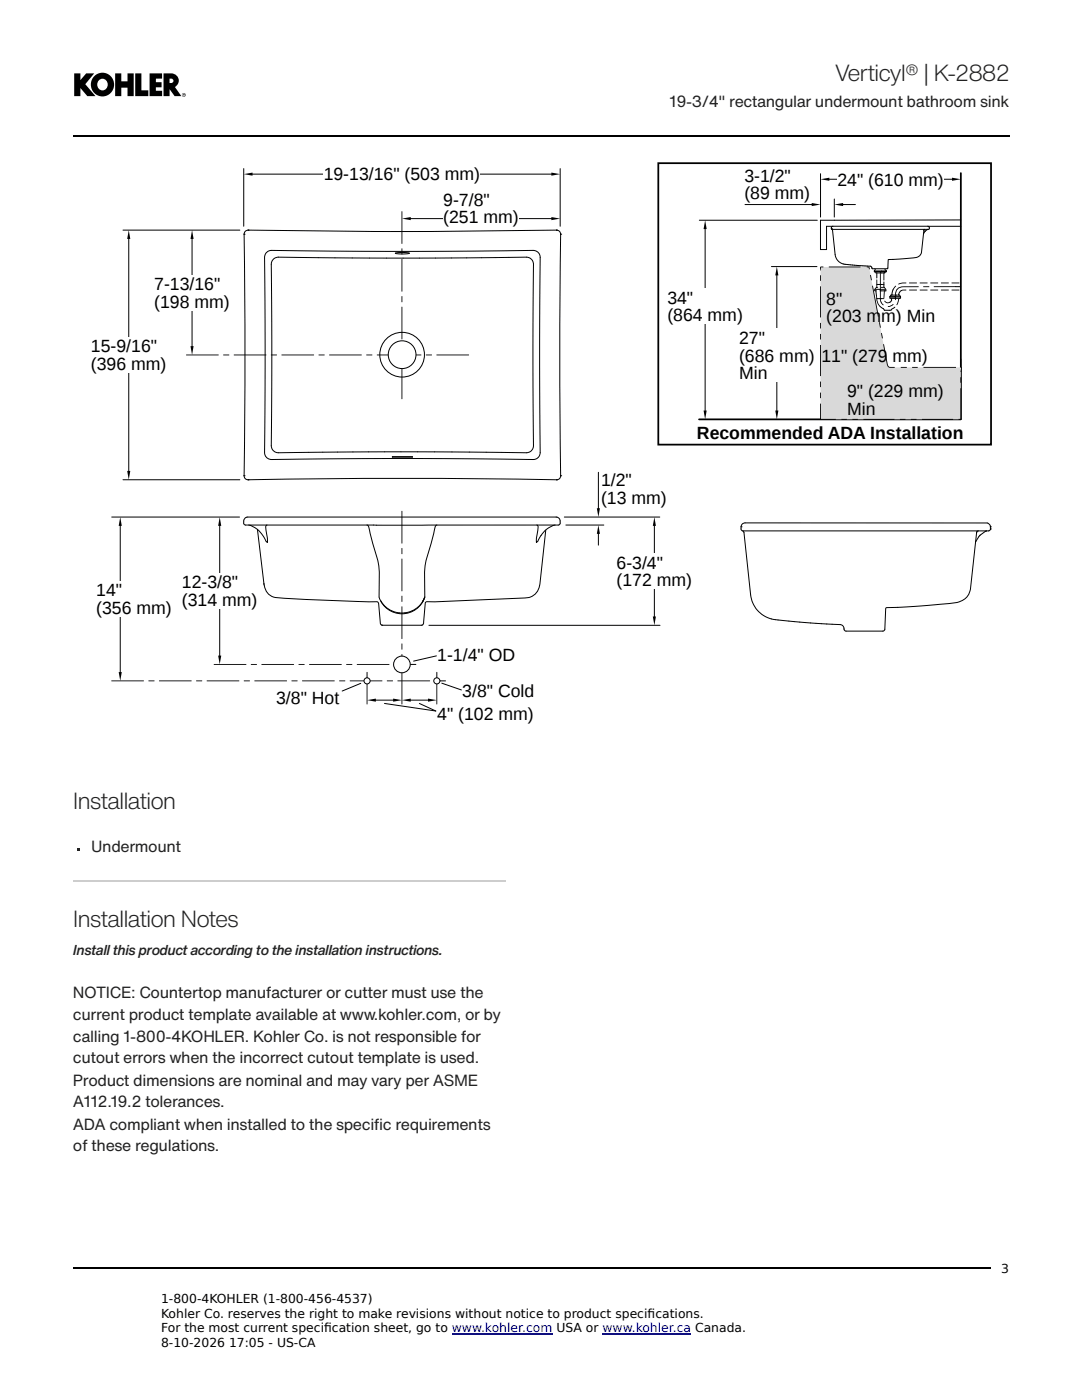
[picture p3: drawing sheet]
<svg xmlns="http://www.w3.org/2000/svg" width="216mm" height="279mm" viewBox="0 0 216 279" stroke-linecap="round" stroke-linejoin="round" font-family="sans-serif">
<g fill="#000">
<path d="M14.8 14.6h1.2v1.4l1.2-1.4h1.6l-1.8 2.2 2 2.4h-1.6l-1.4-1.6v1.6h-1.2z" fill-rule="evenodd"/>
<path d="M23 14.6h1.2v1.6h1.2v-1.6h1.3v4.6h-1.3v-1.7h-1.2v1.7h-1.2z" fill-rule="evenodd"/>
<path d="M27 14.6h1.2v3.4h1.4v1.2h-2.6z" fill-rule="evenodd"/>
<circle cx="36.7" cy="18.9" r=".39"/>
</g>
<circle cx="36.7" cy="18.9" r=".33" fill="#fff"/>
<path d="M36.5 18.7h.3l-.1 .3 .2 .1-.3-.1-.1 .2z" fill-rule="evenodd" fill="#000"/>
<path d="M36.6 18.8h.2l-.2 .1z" fill-rule="evenodd" fill="#fff"/>
<g fill="#000">
<path d="M32.6 14.6h.2a2.98 2.98 0 0 1 2.6 .7 1.44 1.44 0 0 1-.5 2.1l1.3 1.8h-1.4l-1-1.4v1.4h-1.2z" fill-rule="evenodd"/>
<circle cx="20.4" cy="16.9" r="2.35"/>
</g>
<g fill="#fff">
<path d="M19.8 15.9a1.1 1.1 0 0 1 1.7 1 1.1 1.1 0 0 1-1.7 .9 1.25 1.25 0 0 1 0-1.9z" fill-rule="evenodd"/>
<path d="M33.8 15.7h.4a.44 .44 0 0 1 .4 .4 .44 .44 0 0 1-.4 .5h-.4z" fill-rule="evenodd"/>
</g>
<g fill="#000">
<path d="M48.6 34.8l1.8-.4v.7zM110 34.4l1.8 .4-1.8 .3zM163.7 35.8l1.8-.3v.6zM190 35.5l1.7 .3-1.7 .3zM25.7 45.9l.3 1.8h-.6zM38.3 45.9l.3 1.8h-.6zM80.2 43.6l1.8-.3v.6zM110 43.3l1.8 .3-1.8 .3zM140.7 44l.3 1.7h-.6zM155 53.2l.3 1.8h-.6zM162 40.5l1.7 .3-1.7 .3zM163.8 56.7l1.8-.4v.7z"/>
<path d="M166.5 40.8l1.7-.3v.6zM171.5 56.3l1.7 .4-1.7 .3zM38 69.1h.6l-.3 1.7zM163.8 73.3l1.7-.3v.6zM175.4 73l1.8 .3-1.8 .3zM189.2 73.5l.3 1.7h-.6zM25.4 94h.6l-.3 1.7zM140.4 81.9h.6l-.3 1.8zM154.7 81.9h.6l-.3 1.8zM188.9 81.6h.6l-.3 1.8zM24 103.2l.3 1.8h-.6zM43.8 103.2l.3 1.8h-.6z"/>
<path d="M119.1 101.4h.6l-.3 1.8zM119.4 104.8l.3 1.7h-.6zM130.6 103.2l.3 1.8h-.6zM23.7 134.1h.6l-.3 1.8zM43.5 130.8h.6l-.3 1.8zM73.2 139.7l1.8-.3v.6zM80.2 139.7l1.8-.3v.6zM78.4 139.4l1.8 .3-1.8 .3zM85.4 139.4l1.8 .3-1.8 .3zM130.3 123h.6l-.3 1.8z"/>
<path d="M29.8 14.6h2.5v1.1h-1.2v.7h1.1v1h-1.1v.7h1.2v1.1h-2.5z" fill-rule="evenodd"/>
</g>
<path d="M14.6 27.1h186.8" fill="none" stroke="#000" stroke-width=".31"/>
<g fill="none" stroke="#000" stroke-width=".2">
<path d="M50.2 34.8h60M163.7 34.7v8.6M165.3 35.8h24.8M166.5 39.7v3.6M25.7 47.5v46.7M38.3 47.5v21.8M48.7 46.7h.1M49.5 45.9h.1M53.2 50.4a2.59 2.59 0 0 1 2.2-.4l27.5 .2 22.4-.2a2.24 2.24 0 0 1 2.4 .8l.1 .6-.1 17.1 .1 20.6a2.67 2.67 0 0 1-.6 2.4 8.1 8.1 0 0 1-3.5 .2l-26.1-.2-22 .2a3.3 3.3 0 0 1-2.5-.5 3.6 3.6 0 0 1-.3-2.4l.1-19.8-.1-17.6 .1-.6zM54.6 51.7a4.8 4.8 0 0 1 2.9-.4 1607.1 1607.1 0 0 0 47.7 0 1.72 1.72 0 0 1 1.2 2.3v33.9a3.1 3.1 0 0 1-.4 2.5 3.3 3.3 0 0 1-2.6 .3h-2.9a1686.9 1686.9 0 0 0-45.2 0 1.72 1.72 0 0 1-1.2-2.2v-33.9a3.1 3.1 0 0 1 .5-2.5zM74.6 46.2h.1M78.9 50.5a6.7 6.7 0 0 1 2.8 0 6.6 6.6 0 0 1-2.8 0z"/>
<path d="M81.8 43.6h28.4M86 46.2h.1M111.1 45.9h.1M111.9 46.7h.1M139.5 44h23.6M140.7 45.5v36.6M148.7 40.8h13.4M153.9 53.2h9.1M155 54.8v27.3M165.4 56.7h6.3M165.9 45.6h.1M165.9 45.6v-.3l.3-.1h18.9l.3 .1v.3l-.1 .2h-19.3"/>
<path d="M165.9 45.6l.1 .2M165.9 45.5h.1M166 45.8l.6 5a2.23 2.23 0 0 0 2.2 2l4.4 .3a.71 .71 0 0 1 .9 .5h3l.2-1.8 3.8-.2a4.7 4.7 0 0 0 2.5-.7l.3-.5 .5-4.5M168.1 40.8h2.6M173.3 53.8v3.6M174.6 53.6h.1M174.6 57.7h1M174.7 53.8l-.2 .3M174.8 58l.1 1M175 56.8h1M175 54.5v1M175 59.6h1"/>
<path d="M175.5 54.2h-1l.1 .1M175.7 54.3v.2M175.8 58h1M175.9 54.1h1M176.4 56.3v1M176.6 54.3v.2h-.8M176.6 53.8l.3 .3M176.9 54.1l-.1 .2h-1M177.6 59.2v.3h1.2M177.6 59.2h1M177.8 59.5l.1 .5-.3 .3M178.2 57.8l-.2 1.1"/>
<path d="M178.9 58.9h-1.1l-.2 .3M179.3 58.8v.1M179.5 58.9l.2 .6M179.9 58l-.4 .3-.2 .5M184.4 45.9h.1M184.4 45.8v.1M184.5 45.8h-.1M185 45.8h.1M185 45.8l-.7 .8M185.1 45.8h.1M185.2 45.2h6.5M191.7 57.2h-1"/>
<path d="M191.7 43.9l-28 .1v5.8h1.2v-4.6h1.2M80.2 70.8v1M165.3 73.3h10.3M175.5 61l1 .9h1M178.6 61.3l-.8 .6M189.2 75.1v6.7M191.7 71.6v12.1h-28M48.7 94.9h.1M49.5 95.8h.1M49.5 95.7h.1M49.5 95.8l-.6-.3-.2-.6 .2-22.9-.2-25.3 .2-.5 .4-.2a1938.7 1938.7 0 0 0 62 0l.3 .2 .3 .5-.2 23 .2 25.2-.3 .6-.5 .3M49.5 95.7l30.8-.2 30.8 .2"/>
<path d="M78.3 91.1h4v.1h-4zM111.1 95.7h.1M111.1 95.8h.1M111.9 94.9h.1M119.4 94.3v7.3M24 104.8v29.5M43.8 104.8v26.2M48.9 103.4l.5-.2h61.6a.87 .87 0 0 1 .8 .6 .87 .87 0 0 1-.4 1h-62.4a.81 .81 0 0 1-.1-1.4zM51.4 105.6l1.3 11.1M52.7 116.4a3 3 0 0 0 3.3 2.9l10.5 .6 8.7 .2 .4 .4 .3 4 .3 .2M53.3 104.8l-.3 .4 .4 3-.3-.2a5.2 5.2 0 0 0-3.5-3.2M53.3 108.2h.1"/>
<path d="M73.2 104.8a1.24 1.24 0 0 1 .6 1.2l.5 2.2a23.2 23.2 0 0 1 1.4 6.1l-.1 4.8M75.6 119.2a4.8 4.8 0 0 0 4.6 3.3 4.8 4.8 0 0 0 4.6-3.3M76 119.9a4.9 4.9 0 0 0 8.3 .2M84.8 119.1l-.5 1M87.2 104.8a1.24 1.24 0 0 0-.6 1.2l-.5 2.2a23 23 0 0 0-1.4 6.1l.1 4.8-.5 1M107.1 108.2h-.1M107.1 104.8l.3 .4-.4 3 .3-.2a5.2 5.2 0 0 1 3.5-3.2M108 106.9h-.1M108.9 105.8l-1.1 10.4a3.1 3.1 0 0 1-3.4 3.2l-19.2 .7-.3 .3-.4 4-.2 .3-.2 .1M119.4 106.4v2.4M130.6 104.8v18.4M147.9 105.1h.1"/>
<path d="M148.1 104.6l.6-.2h48.3a.97 .97 0 0 1 .4 1.5l-49.2 .1-.3-.4v-.7zM148.2 106l.3 .3 1.3 12.4a5.7 5.7 0 0 0 5.5 5l6.5 .6 5.4 .3a1.02 1.02 0 0 1 1.3 1.2l.3 .2 7.6-.1 .2-.3 .2-4.3 10.9-.7a10.7 10.7 0 0 0 4.7-1 2.96 2.96 0 0 0 1.2-2l1.3-11.3 .3-.3M194.9 106.3h.1M196.8 106h.1M196.8 106l-1.3 .9-.8 1.2M197.6 105.1h.1M197.6 105.6h.1M72 136.4l-3.7 1.5M73.2 134.2v1M74.8 139.7h3.8M76.2 124.7l7.9 .1M76.2 124.8h.1"/>
<path d="M80.2 132.6v1M81.8 139.7h3.8M82 132.6h1M84.3 124.7h.1M87.1 130.9l-4.6 1M87.2 134.2v1M87.9 135.9h1M88.2 136.3l3.9 1.4M76.7 140.4l10.3 1.5-3.3-1.5"/>
<circle cx="80.2" cy="70.8" r="4.5"/>
</g>
<g fill="#000">
<path d="M174.4 54l1.5 .1-1.4 .1zM174.5 54.2l1.4 .1-1.3 .1zM174.7 54.2h.1v.3l1-.1 .1 .1-1.2 .1zM174.9 55.8l.1 .1v1.5zM174.8 58.9l.2 .1v.7zM174.9 59.5l.1 .1 .4 1.4a1.64 1.64 0 0 1-.5-1.5zM175.9 56.7l.6 .1-.5 .1zM175.9 59.5l.6 .1-.5 .1zM176.3 54.4l.2 .1-.1 1.5zM175.5 57.7h1.2l-1.1 .1zM175.4 54.1l1.6 .1-1.5 .1zM178.8 58.8l.8 .1-.7 .1z"/>
<path d="M178.7 59.4l.9 .1-.8 .1zM179.4 59.4l.2 .1-.3 .3a1.02 1.02 0 0 1-.4 1.1l.3-1.1zM178.5 59.1l1.3 .1-1.2 .1zM178.5 59.4l1.3 .1-1.2 .1zM177.4 61.9h.5l-.4 .1zM73.2 135.1l.1 .1-.1 5.4zM80.1 134.1h.2l-.1 6.5zM87.1 135.1l.2 .1-.1 5.4z"/>
<path d="M175.6 54.6h.2v5.1l.1 .6 .4 .5-.1 .1a1.53 1.53 0 0 1-.6-1.2zM177.2 61.1l1.1-.4a1.04 1.04 0 0 1-1.2 .5zM179 57.6l.8-.4 .5-.1 3 .1-3 .1a1.38 1.38 0 0 0-1.5 1.6l-.1 1-.1-.2a2.64 2.64 0 0 1 .4-2.1zM184.2 57.2h1.2l-1.1 .1zM186.3 57.2h4.5l-4.4 .1z"/>
<path d="M176.4 57.9l.2 .1-.2 1.5zM176.5 60a.87 .87 0 0 0 1.1 .3 .71 .71 0 0 1-1.1-.2z"/>
<path d="M175.8 57.3h.7l.4 .4-.1 .4h-.1l.1-.3-.4-.5-.6 .1zM174.8 57.3h.4h-.3l-.4 .5v.2h.4v.1h-.4v-.4zM175.5 58l.4 .1h-.4z"/>
<path d="M189.9 57.8l1.5 .1-1.5 .1zM187.8 57.8l1.5 .1-1.5 .1zM185.7 57.8l1.5 .1-1.5 .1zM183.5 57.8l1.6 .1-1.5 .1zM181.4 57.8l1.6 .1-1.5 .1zM179.8 57.9l.5-.1 .6 .1-1 .2z"/>
<path d="M189.9 56.4l1.5 .1-1.5 .1zM187.8 56.4l1.5 .1-1.5 .1zM185.7 56.4l1.5 .1-1.5 .1zM183.5 56.4l1.6 .1-1.5 .1zM181.4 56.4l1.6 .1-1.5 .1zM179.3 56.6l.7-.2 .9 .1-1.6 .3zM178.7 57l.1 .1-.6 .8 .1-.4z"/>
<path d="M80.1 73.2h.2l-.1 6.5zM80.1 71.8h.2l-.1 .5z"/>
<path d="M22.2 135.8l6.5 .1-6.4 .1zM29.6 135.8l1.2 .1-1.1 .1zM31.7 135.8l6.5 .1-6.4 .1zM39.1 135.8l1.3 .1-1.2 .1zM41.3 135.8l6.5 .1-6.5 .1zM48.7 135.8l1.2 .1-1.2 .1zM50.8 135.8l6.5 .1-6.5 .1zM58.2 135.8l1.2 .1-1.2 .1zM60.3 135.8l6.5 .1-6.4 .1zM67.7 135.8l1.2 .1-1.1 .1zM69.8 135.8l6.5 .1-6.4 .1zM77.2 135.8l1.2 .1-1.1 .1zM79.3 135.8l6.5 .1-6.4 .1zM86.7 135.8l1.2 .1-1.1 .1z"/>
<path d="M42.7 132.5l6.5 .1-6.5 .1zM50.1 132.5l1.2 .1-1.2 .1zM52.2 132.5l6.5 .1-6.5 .1zM59.6 132.5l1.2 .1-1.2 .1zM61.7 132.5l6.5 .1-6.4 .1zM69.1 132.5l1.2 .1-1.1 .1zM71.2 132.5l6.5 .1-6.4 .1zM78.6 132.5l1.2 .1-1.1 .1zM80.7 132.5l1.4 .1-1.3 .1z"/>
</g>
<path d="M131.4 32.6h66.3v56.1h-66.3zM191.7 34.5v49.1M139.5 83.7h52.2" fill="none" stroke="#000" stroke-width=".35"/>
<circle cx="73.2" cy="135.9" r=".61" fill="#fff"/>
<circle cx="73.2" cy="135.9" r=".61" fill="none" stroke="#000" stroke-width=".2"/>
<circle cx="87.2" cy="135.9" r=".61" fill="#fff"/>
<g fill="none" stroke="#000" stroke-width=".2">
<path d="M48.6 33.6v11.6M111.8 33.7v11.5M22.3 103.2h25.5M112.6 103.2h19.1M112.9 104.8h7.6M80.2 131.6v1M85.6 124.8h46.1"/>
<circle cx="87.2" cy="135.9" r=".61"/>
</g>
<path d="M80.1 102h.2l-.1 6.5zM80.1 109.4l.2 .1-.1 1.1zM80.1 111.5l.2 .1-.1 6.4zM80.1 118.9l.2 .1-.1 1.1zM80.1 121l.2 .1-.1 6.4zM80.1 128.4l.2 .1-.1 1.2zM80.1 130.6h.2l-.1 1.1z" fill="#000"/>
<circle cx="80.2" cy="132.6" r="1.66" fill="#fff"/>
<g fill="none" stroke="#000" stroke-width=".2">
<path d="M24.5 45.9h23.4M79.2 70.8h2M80.2 69.8v1M24.5 95.7h23.4"/>
<circle cx="80.2" cy="132.6" r="1.66"/>
</g>
<g fill="#000">
<path d="M80.1 42.2h.2l-.1 6.5zM80.1 49.6h.2l-.1 1.2zM80.1 51.7l.2 .1-.1 6.4zM80.1 59.1l.2 .1-.1 1.1zM80.1 61.2l.2 .1-.1 6.4zM80.1 68.6l.2 .1-.1 1.2z"/>
<path d="M37.1 70.8h6.5l-6.4 .1zM44.5 70.8h1.3l-1.2 .1zM46.7 70.8h6.5l-6.5 .1zM54.1 70.8h1.2l-1.2 .1zM56.2 70.8h6.5l-6.5 .1zM63.6 70.8h1.2l-1.2 .1zM65.7 70.8h6.5l-6.4 .1zM73.1 70.8h1.2l-1.1 .1zM75.2 70.8h4.1l-4 .1z"/>
<path d="M87.1 70.8h6.5l-6.4 .1zM85 70.8h1.2l-1.1 .1zM81.1 70.8h3l-2.9 .1z"/>
</g>
<circle cx="80.2" cy="70.8" r="2.77" fill="#fff"/>
<circle cx="80.2" cy="70.8" r="2.77" fill="none" stroke="#000" stroke-width=".2"/>
<path d="M163.7 53.3h9.7l3.8 19.9 .4 .1h14.2l-.1 10.4h-28z" fill-rule="evenodd" fill="#d9d9d9"/>
<path d="M191.6 75.3h.2v1.1h-.2zM191.7 73.2a.44 .44 0 0 1 .2 .8l-.1 .2h-.2l.2-.8h-.1zM184.3 73.2h6.5v.2h-6.5zM182 73.2h1.1v.2h-1.1zM179.7 73.2h1.2v.2h-1.2zM176.2 68.7h.2l.8 4.3 .4 .2h.9v.2h-.9a.74 .74 0 0 1-.7-.8zM175.8 66.5h.2l.2 1h-.2zM175.4 64.3h.2l.2 1.1h-.2zM174 57h.2l1.2 6.2h-.2zM173.6 54.9h.2l.2 1h-.2zM173 53.2l.5 .1 .1 .4-.2 .1-.1-.4h-.3zM165.4 53.2h6.3v.2h-6.3zM163.6 53.3l.7-.1v.2h-.5l-.1 .6-.1-.1h.2h-.2zM163.6 54.9h.2v1.1h-.2zM163.6 57.1h.2v6.2h-.2zM163.6 64.4h.2v1.1h-.2zM163.6 66.6h.2v1.1h-.2zM163.6 68.9h.2v6.2h-.2zM163.6 76.2h.2v1.1h-.2zM163.6 78.4h.2v1.1h-.2zM163.6 80.6h.2l-.1 3.1 3.1-.1v.2h-3.2zM167.9 83.6h1.1v.2h-1.1zM170.1 83.6h1.1v.2h-1.1zM172.3 83.6h6.2v.2h-6.2zM179.6 83.6h1.1v.2h-1.1zM181.8 83.6h1.1v.2h-1.1zM184 83.6h6.2v.2h-6.2zM191.6 77.5h.2v6.3h-.5v-.2l.4 .1z" fill="#000"/>
<g fill="#fff">
<path d="M88.4 38h15.1v7.1h-15.1z" fill-rule="evenodd"/>
<path d="M30.8 54.9h15.1v7h-15.1z" fill-rule="evenodd"/>
<path d="M64.6 33h31.2v3.5h-31.2z" fill-rule="evenodd"/>
<path d="M123 110.5h15.1v7h-15.1z" fill-rule="evenodd"/>
<path d="M36.3 114.4h15.1v7h-15.1z" fill-rule="evenodd"/>
<path d="M18.2 67.3h15v7.1h-15z" fill-rule="evenodd"/>
<path d="M19.2 116h15.1v7.1h-15.1z" fill-rule="evenodd"/>
<path d="M167.1 34h21.2v3.6h-21.2z" fill-rule="evenodd"/>
<path d="M148.5 33.3h13.1v7h-13.1z" fill-rule="evenodd"/>
<path d="M133.2 57.6h15v7.1h-15z" fill-rule="evenodd"/>
<path d="M147.5 65.7h15v10.5h-15z" fill-rule="evenodd"/>
</g>
<path d="M14.6 175.8h86.2" fill="none" stroke="#cdcdcd" stroke-width=".26"/>
<path d="M15.3 169.3h.6v.6h-.6z" fill="#212121"/>
<path d="M14.6 253.1h183.1" fill="none" stroke="#000" stroke-width=".31"/>
<path d="M90.2 266.3h20M120.2 266.3h17.7" fill="none" stroke="#00e" stroke-width=".26"/>
<g font-size="4.6" fill="#212121">
<text x="166.6" y="16.1">Verticyl® | K-2882</text>
<text x="14.6" y="161.4">Installation</text>
<text x="14.6" y="184.9">Installation Notes</text>
</g>
<g font-size="3.5">
<text x="64.6" y="36">19-13/16&quot; (503 mm)</text>
<text x="88.4" y="41">9-7/8&quot;</text>
<text x="148.5" y="36.3">3-1/2&quot;</text>
<text x="148.5" y="39.8">(89 mm)</text>
<text x="167.1" y="37">24&quot; (610 mm)</text>
<text x="88.4" y="44.6">(251 mm)</text>
<text x="30.8" y="57.8">7-13/</text>
<text x="38.8" y="57.8">16&quot;</text>
<text x="30.8" y="61.4">(198</text>
<text x="38.8" y="61.4">mm)</text>
<text x="133.2" y="60.6">34&quot;</text>
<text x="133.2" y="64.1">(864</text>
<text x="141.2" y="64.1">mm)</text>
<text x="164.9" y="60.8">8&quot;</text>
<text x="164.9" y="64.3">(203 mm) Min</text>
<text x="18.1" y="70.3">15-9/</text>
<text x="26.2" y="70.3">16&quot;</text>
<text x="147.5" y="68.7">27&quot;</text>
<text x="18.1" y="73.8">(396</text>
<text x="26.2" y="73.8">mm)</text>
<text x="147.5" y="72.2">(686</text>
<text x="147.5" y="75.7">Min</text>
<text x="155.5" y="72.2">mm)</text>
<text x="163.9" y="72.2">11&quot; (279 mm)</text>
<text x="169" y="79.3">9&quot; (229 mm)</text>
<text x="169" y="82.8">Min</text>
<text x="139.1" y="87.6">Recommended ADA Installation</text>
<text x="119.9" y="97">1/2&quot;</text>
<text x="119.9" y="100.5">(13 mm)</text>
<text x="123" y="113.5">6-3/4</text>
<text x="131.1" y="113.5">&quot;</text>
<text x="19.2" y="119">14&quot;</text>
<text x="36.3" y="117.4">12-3/</text>
<text x="44.3" y="117.4">8&quot;</text>
<text x="123" y="117">(172</text>
<text x="131.1" y="117">mm)</text>
<text x="19.2" y="122.5">(35</text>
<text x="24.3" y="122.5">6 mm)</text>
<text x="36.3" y="120.9">(314</text>
<text x="44.3" y="120.9">mm)</text>
<text x="87.3" y="131.9">1-1/4&quot; OD</text>
<text x="55.1" y="140.5">3/8&quot; Hot</text>
<text x="87.3" y="143.6">4&quot; (102 mm)</text>
<text x="92.2" y="139.1">3/8&quot; Cold</text>
</g>
<g font-size="3.2" fill="#212121">
<text x="133.6" y="21.4">19-3/4&quot; rectangular undermount bathroom sink</text>
<text x="18.2" y="170.1">Undermount</text>
<text x="14.6" y="199.2">NOTICE: Countertop manufacturer or cutter must use the</text>
<text x="14.6" y="203.5">current product template available at www.kohler.com, or by</text>
<text x="14.6" y="208">calling 1-800-4KOHLER. Kohler Co. is not responsible for</text>
<text x="14.6" y="212.2">cutout errors when the incorrect cutout template is used.</text>
<text x="14.6" y="216.7">Product dimensions are nominal and may vary per ASME</text>
<text x="14.6" y="220.9">A112.19.2 tolerances.</text>
<text x="14.6" y="225.4">ADA compliant when installed to the specific requirements</text>
<text x="14.6" y="229.7">of these regulations.</text>
</g>
<text font-size="2.8" fill="#212121" x="14.6" y="190.5">Installthis product according to the installation instructions.</text>
<g font-size="2.5">
<text x="199.8" y="254">3</text>
<text x="32.1" y="260.1">1-800-4KOHLER (1-800-456-4537)</text>
<text x="32.1" y="263">Kohler Co. reserves the right to make revisions without notice to product specifi cations.</text>
<text x="32.1" y="265.9">For the most current specifi cation sheet, go to www.kohler.com USA or www.kohler.ca Canada.</text>
<text x="32.1" y="268.8">8-10-2026</text>
<text x="45.7" y="268.8">17:05 - US-CA</text>
</g>
</svg>
